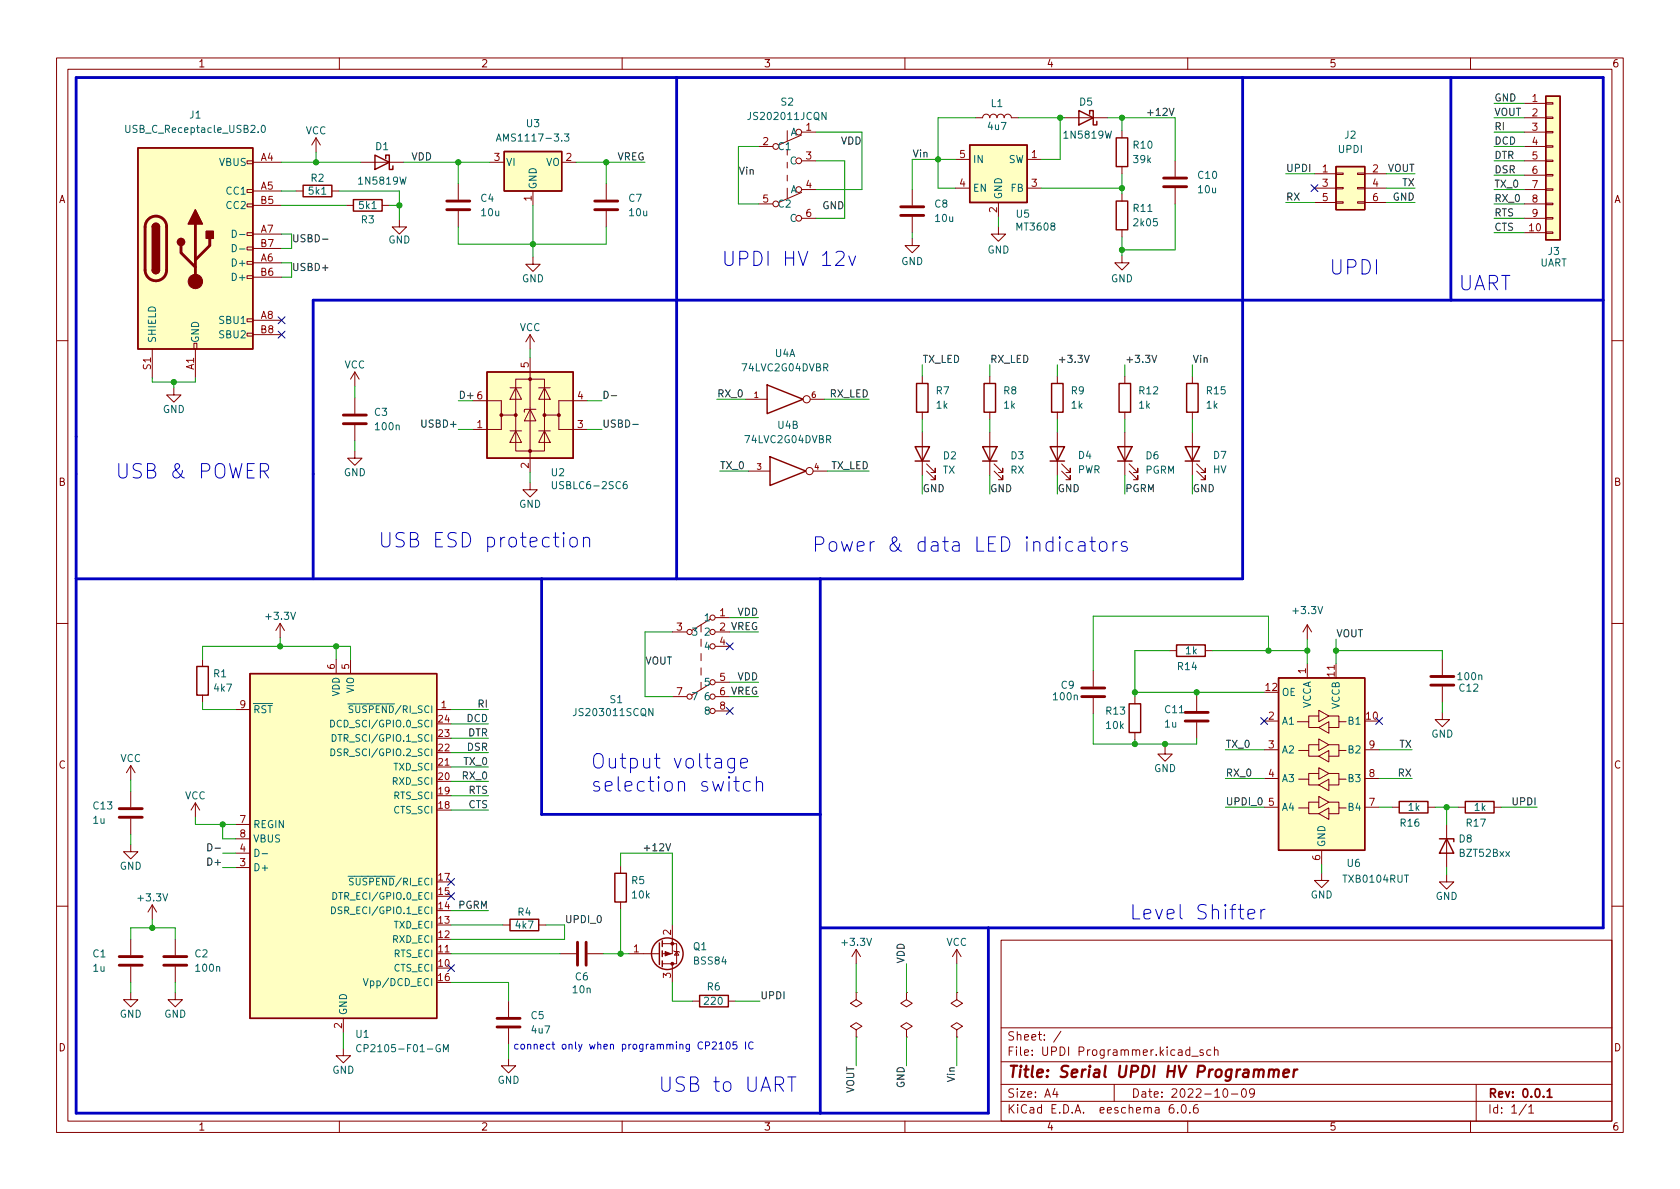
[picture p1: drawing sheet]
<svg xmlns="http://www.w3.org/2000/svg" width="297mm" height="210mm" viewBox="0 0 297 210" stroke-linecap="round" stroke-linejoin="round" font-family="sans-serif">
<g fill="none" stroke="#840000" stroke-width=".18">
<path d="M10 10.2h277v190.1h-277zM12 12.2h273v186.1h-273zM60 10.2v2M110 10.2v2M160 10.2v2M210 10.2v2M260 10.2v2M269.5 18.3h3.8M273.3 18.2h1.3v.2h-1.3zM43.7 36.1h1v.5h-1zM43.7 33.5h1v.5h-1zM43.7 28.4h1v.6h-1z"/>
<path d="M44.7 36.3h5.1M44.7 28.7h5.1M44.7 33.8h5.1M52.3 33.8h1.3M55.9 24.4l-.8 1.2M55.9 24.4v2.5M55.9 24.4l.7 1.2M58.7 33.8h1.2M61.2 36.3h1.3M63.8 28.7h7.6M67.6 36.3h1.2M70.6 38.9v1.2h1.3l-1.3 1.3-1.3-1.3h1.3"/>
<path d="M81 32.5v2.8M81 37.3v2.8M86.6 28.7h2.6M94.2 33.8v2.5M99.3 28.7h2.6M107.2 32.5v2.8M107.2 37.3v2.8M134.1 25.9h2.6M134.1 36.1h2.6M139.2 23.1v1.8M139.2 26.4v1M139.2 31v1"/>
<path d="M139.2 33.3v1.7M141.7 23.4h2.6M141.7 28.4h2.6M141.7 33.5h2.6M141.7 38.6h2.6M141.7 34l-4 1.8M141.7 23.9l-4 1.7M161.3 33.5v2.8M161.3 38.3v2.8M168.9 28.2h2.5M168.9 33.3h2.5M172.5 20.8h1.2a.64 .64 0 0 1 .7-.6 .64 .64 0 0 1 .6 .6 .64 .64 0 0 1 .6-.6 .64 .64 0 0 1 .7 .6 .64 .64 0 0 1 .6-.6 .64 .64 0 0 1 .6 .6 .64 .64 0 0 1 .7-.6 .64 .64 0 0 1 .6 .6h1.3"/>
<path d="M176.5 35.8v2.5M181.6 28.2h2.5M181.6 33.3h2.5M188.2 20.8h7.6M198.4 23.1v1.3M198.4 29.5v1.2M198.4 34.3v1.3M207.8 28.4v2.8M207.8 33.3v2.8M232.4 33.3h3.8M232.4 30.7h3.8M232.4 35.8h3.8"/>
<path d="M236.2 35.7h1.3v.2h-1.3zM236.2 33.1h1.3v.3h-1.3zM236.2 30.6h1.3v.3h-1.3zM240 35.7h1.3v.2h-1.3zM240 33.1h1.3v.3h-1.3zM240 30.6h1.3v.3h-1.3zM241.3 33.3h3.8M241.3 30.7h3.8M241.3 35.8h3.8M269.5 20.8h3.8M269.5 23.4h3.8M269.5 25.9h3.8"/>
<path d="M269.5 28.4h3.8M269.5 31h3.8M269.5 33.5h3.8M269.5 36.1h3.8M269.5 38.6h3.8M273.3 38.5h1.3v.2h-1.3zM273.3 35.9h1.3v.3h-1.3zM273.3 33.4h1.3v.2h-1.3zM273.3 30.9h1.3v.2h-1.3zM273.3 28.3h1.3v.3h-1.3zM273.3 25.8h1.3v.2h-1.3zM273.3 23.2h1.3v.3h-1.3z"/>
<path d="M273.3 20.7h1.3v.2h-1.3zM43.7 58.9h1v.5h-1zM43.7 56.4h1v.5h-1zM43.7 48.8h1v.5h-1zM43.7 46.2h1v.5h-1zM43.7 43.7h1v.5h-1zM43.7 41.1h1v.6h-1zM44.7 46.5h5.1M44.7 41.4h5.1M44.7 56.6h5.1M44.7 49h5.1M44.7 43.9h5.1"/>
<path d="M44.7 59.2h5.1M93.7 59.2l-.7 1.2M93.7 59.2v2.5M93.7 59.2l.8 1.2M94.2 45.5v1.2h1.3l-1.3 1.3-1.2-1.3h1.2M161.3 42.2v1.2h1.3l-1.3 1.3-1.3-1.3h1.3M176.5 40.1v1.3h1.3l-1.3 1.3-1.2-1.3h1.2M198.4 45.2v1.3h1.2l-1.2 1.2-1.3-1.2h1.3M198.4 40.6v1.3M269.5 41.1h3.8M273.3 41h1.3v.3h-1.3zM10 60.2h2"/>
<path d="M26.9 61.7v5.1M30.7 68.6v1.2h1.3l-1.3 1.3-1.2-1.3h1.2M34.3 60.7h.5v1h-.5zM34.5 61.7v5.1M62.7 79.8v1.2h1.3l-1.3 1.3-1.2-1.3h1.2M62.7 65.8v2.5M62.7 70.4v2.7M62.7 75.2v2.8M62.7 65.8l-.7 1.3M62.7 65.8l.8 1.3M83.6 70.9h5v2.5h2.6M88.6 73.4v2.5h-5"/>
<path d="M90.2 76.2h2M90.2 68.6h2M91.2 67.1h5.1v12.7h-5.1zM91.2 76.2l1 2h-2zM91.2 68.6l1 2h-2zM93.7 72.4l1 2h-2zM93.7 63.2v20.4M94.7 72.4h-2v.5M95.2 76.2h2.1M95.2 68.6h2.1M96.3 76.2l1 2h-2.1zM96.3 68.6l1 2h-2.1z"/>
<path d="M98.8 73.4v2.5h5.1M103.9 70.9h-5.1v2.5h-2.5M131.8 70.6h3.8M143.3 70.6h2.5M163.1 66.5v1.3M163.1 72.9v1.3M163.1 76.4v7.7M175 66.5v1.3M175 72.9v1.3M175 76.4v7.7M186.9 66.5v1.3M186.9 72.9v1.3"/>
<path d="M186.9 76.4v7.7M198.9 66.5v1.3M198.9 72.9v1.3M198.9 76.4v7.7M210.8 66.5v1.3M210.8 72.9v1.3M210.8 76.4v7.7M285 60.2h2M93.7 85.3v1.3h1.3l-1.3 1.3-1.2-1.3h1.2M132.3 83.3h3.8M143.8 83.3h2.5M163.8 83.3l1.6 1.5v-.7v.7h-.8"/>
<path d="M163.8 82l1.6 1.6v-.8v.8h-.8M175.8 83.3l1.5 1.5v-.7v.7h-.8M175.8 82l1.5 1.6v-.8v.8h-.8M187.7 83.3l1.5 1.5v-.7v.7h-.7M187.7 82l1.5 1.6v-.8v.8h-.7M199.6 83.3l1.6 1.5v-.7v.7h-.8M199.6 82l1.6 1.6v-.8v.8h-.8M211.6 83.3l1.5 1.5v-.7v.7h-.8M211.6 82l1.5 1.6v-.8v.8h-.8M10 110.2h2M35.8 116.6v1.3M49.5 110.2l-.7 1.3"/>
<path d="M49.5 110.2v2.6M49.5 110.2l.8 1.3M59.4 116.6v2.5M62 116.6v2.5M118.9 111.8h2.5M124 110.5v1.3M124 113v1.3M124 115.6v1.2M124 118.1v1.3M125.6 109.5l-3.3 2M126.5 109.2h2.5M126.5 111.8h2.5"/>
<path d="M126.5 114.3h2.5M193.3 118.6v2.8M206.8 115.1h1.2M213.1 115.1h1.3M231.1 110.5l-.7 1.3M231.1 110.5v2.5M231.1 117.3v2.6M231.1 110.5l.8 1.3M236.2 117.3v2.6M255 116.6v2.8M285 110.2h2M23.1 135.4v2.5"/>
<path d="M23.1 139.9v2.8M23.1 135.4l-.7 1.2M23.1 135.4l.8 1.2M35.8 122.9v1.3M41.7 125.5h2.5M77.2 125.5h2.6M77.2 135.6h2.6M118.9 123.2h2.5M124 120.6v1.3M125.6 120.9l-3.3 2M126.5 120.6h2.5M126.5 123.2h2.5"/>
<path d="M126.5 125.7h2.5M193.3 123.4v2.8M200.7 123.2v1.3M200.7 129.5v1.3M206 132.1v1.2h1.3l-1.3 1.3-1.3-1.3h1.3M211.6 122.9v2.8M211.6 127.8v2.8M223.5 127.5h2.6M223.5 132.6h2.6M223.5 137.7h2.6M229.4 127.6h2v1h1.8M229.6 137.8h1.8v1h1.8"/>
<path d="M229.6 132.7h1.8v1h1.8M233.2 136.8h-1.8v1M233.2 131.7h-1.8v1M233.2 126.6h-1.8v1M233.2 138.8l1.7-1v2zM233.2 133.7l1.7-1v2zM233.2 128.6l1.7-1v2.1zM233.2 135.8l1.7 1-1.7 1zM233.2 130.7l1.7 1-1.7 1zM233.2 125.6l1.7 1-1.7 1zM234.9 136.8h1.8v1h1.3M234.9 131.7h1.8v1h1.3"/>
<path d="M234.9 126.6h1.8v1h1.3M236.7 137.8v1h-1.8M236.7 132.7v1h-1.8M236.7 127.6v1h-1.8M241.3 132.6h2.5M241.3 137.7h2.5M255 126v1.2h1.3l-1.3 1.3-1.3-1.3h1.3M255 121.4v2.8M23.1 149.3v1.3h1.3l-1.3 1.3-1.3-1.3h1.3M23.1 144.8v2.8M34.5 142l-.7 1.3M34.5 142v2.5"/>
<path d="M34.5 142l.8 1.3M41.7 153.4h2.5M41.7 150.9h2.5M41.7 145.8h2.5M41.7 148.3h2.5M109.7 153.2v1.2M109.7 159.5v1.3M223.5 142.7h2.6M229.6 142.9h1.8v1h1.8M233.2 141.9h-1.8v1M233.2 143.9l1.7-1v2zM233.2 140.8l1.7 1.1-1.7 1z"/>
<path d="M233.7 154.4v1.3h1.2l-1.2 1.3-1.3-1.3h1.3M233.7 150.4v2.5M234.9 141.9h1.8v1h1.3M236.7 142.9v1h-1.8M241.3 142.7h2.5M246.1 142.7h1.3M252.5 142.7h1.2M255.8 154.7v1.3h1.2l-1.2 1.2-1.3-1.2h1.3M255.8 145.8v7.6M257.8 142.7h1.3M264.2 142.7h1.2M10 160.2h2"/>
<path d="M23.1 175.5v1.3h1.3l-1.3 1.2-1.3-1.2h1.3M23.1 166.1v2.8M23.1 170.9v2.8M26.9 160l-.7 1.3M26.9 160v2.6M26.9 160l.8 1.3M31 175.5v1.3h1.3l-1.3 1.2-1.3-1.2h1.3M31 166.1v2.8M31 170.9v2.8M77.2 168.7h2.6M88.9 163.6h1.3M89.9 177v2.8"/>
<path d="M95.2 163.6h1.3M99.1 168.7h2.8M103.9 168.7h2.8M111.3 168.7h5.3M117.1 166.9h2.5v3.5h-2.5M118.9 163.6v5.1h-1.8M118.9 170.4v3.3M119.1 168.1l.2 .2h.7l.1 .1M119.6 168.3l.4 .6h-.7zM122.4 177h1.3M128.8 177h1.2M151.4 175.5v1.3l1 .6-1 .6-1-.6 1-.6"/>
<path d="M151.4 175.5h.1M151.4 167.9l-.8 1.3M151.4 167.9v2.5M151.4 167.9l.7 1.3M160.3 175.5v1.3l1 .6-1 .6-1-.6 1-.6M160.3 175.5h.1M169.2 175.5v1.3l1 .6-1 .6-1.1-.6 1.1-.6M169.2 175.5h.1M169.2 167.9l-.8 1.3M169.2 167.9v2.5M169.2 167.9l.7 1.3M177 166.3h108v32h-108z"/>
<path d="M285 160.2h2M60 198.3v2M60.7 185.4v1.3h1.3l-1.3 1.3-1.3-1.3h1.3M60.7 180.1v2.5M89.9 187.2v1.3h1.3l-1.3 1.2-1.3-1.2h1.3M89.9 181.9v2.8M110 198.3v2M151.4 182.1l1-.6-1-.7-1 .7 1 .6v1.3M151.4 183.4h.1M160 198.3v2M160.3 182.1l1-.6-1-.7-1 .7 1 .6v1.3M160.3 183.4h.1"/>
<path d="M169.2 182.1l1-.6-1-.7-1.1 .7 1.1 .6v1.3M169.2 183.4h.1M177 194.8h108M177 191.8h108M177 187.8h108M177 181.8h108M186.5 192.5l-.4 1h1M186.9 193v1M187.6 182.4l-1.3 1.9M197 191.8v3M207.4 195.3a.59 .59 0 0 0-.7 .7v.5l.2 .3h.4l.2-.1 .1-.5-.2-.2-.4-.1-.3 .3M208.2 196.7v.1"/>
<path d="M209.1 195.4l.1-.1a.81 .81 0 0 1 .6 .7 .81 .81 0 0 1-.3 .8h-.1a.81 .81 0 0 1-.6-.6 .81 .81 0 0 1 .3-.8zM210 198.3v2M210.4 196.7v.1M210.4 185.7l-.5-.1-.3 .3v.4l.2 .3h.6M210.4 185.1v1.5M210.7 186.8h1.2M211.7 195.3a.59 .59 0 0 0-.7 .7v.5l.1 .3h.5l.2-.1 .1-.5-.2-.2-.4-.1-.3 .3M212.7 185.7l-.3-.1-.3 .2 .1 .3 .5 .1v.4h-.6M214.1 185.7l-.5-.1-.2 .3v.4l.1 .3h.6M214.7 185.8l.2-.2 .4 .1 .1 .9M214.7 185.1v1.5M216.4 192.6l.2-.1a.81 .81 0 0 1 .6 .7 .81 .81 0 0 1-.3 .8h-.2a.81 .81 0 0 1-.6-.6 .81 .81 0 0 1 .3-.8z"/>
<path d="M217.7 193.5h1.2M219.7 192.6l.2-.1a.81 .81 0 0 1 .5 .7 .81 .81 0 0 1-.3 .8h-.1a.81 .81 0 0 1-.6-.6 .81 .81 0 0 1 .3-.8zM221.8 193.2l-.3 .3-.4-.1-.2-.2 .2-.6 .4-.1 .2 .2a.99 .99 0 0 1-.3 1.3h-.3M260 198.3v2M261 191.8v6.5M269.9 195.3l-1.3 1.9M270.3 195.8l.4-.5v1.5M270.3 196.8h.9"/>
<circle cx="137.2" cy="36.1" r=".51"/>
<circle cx="137.2" cy="25.9" r=".51"/>
<circle cx="141.2" cy="23.4" r=".51"/>
<circle cx="141.2" cy="38.6" r=".51"/>
<circle cx="141.2" cy="28.4" r=".51"/>
<circle cx="141.2" cy="33.5" r=".51"/>
<circle cx="142.6" cy="70.6" r=".63"/>
<circle cx="143.1" cy="83.3" r=".63"/>
<circle cx="121.9" cy="111.8" r=".46"/>
<circle cx="126" cy="109.2" r=".46"/>
<circle cx="126" cy="114.3" r=".46"/>
<circle cx="126" cy="111.8" r=".46"/>
<circle cx="121.9" cy="123.2" r=".46"/>
<circle cx="126" cy="120.6" r=".46"/>
<circle cx="126" cy="125.7" r=".46"/>
<circle cx="126" cy="123.2" r=".46"/>
</g>
<path d="M273.6 193l.4-.5v1.5M273.6 194h.8" fill="none" stroke="#840000" stroke-width=".3"/>
<path d="M224.4 189.3a.49 .49 0 0 1 .9 .1l-.2 1.1M224.4 189.1l-.1 1.4M225.3 189.4a.5 .5 0 0 1 .7-.2v1.3M226.9 189.8l1-.2v-.4l-.2-.1-.6 .1-.2 1 .2 .3 .6-.1M228.8 189.1l-.1 1.4M229.4 189.1l-.4 .1-.2 .3" fill="none" stroke="#840000" stroke-width=".4"/>
<g fill="none" stroke="#840000" stroke-width=".51">
<path d="M26.2 38.8a1.91 1.91 0 0 1 2.1-.4 1.91 1.91 0 0 1 1.2 1.7v7.6a1.91 1.91 0 0 1-1.9 2 1.91 1.91 0 0 1-1.9-2v-7.7l.1-.7zM34.5 39.6v10.2M79 37.1h4.1M79 35.6h4.1M105.2 37.1h4M105.2 35.6h4M159.3 38.1h4M159.3 36.6h4M205.7 33h4.1M205.7 31.5h4.1M32 43.4v1.3l2.5 2.5M37.1 42.2v1.2l-2.6 2.6"/>
<path d="M60.7 74.9h4.1M60.7 73.4h4.1M253 119.6h4M191.3 121.7h4M191.3 123.2h4M209.5 126h4.1M209.5 127.5h4.1M253 121.2h4M21.1 144.5h4M21.1 143h4M21.1 170.7h4M21.1 169.2h4"/>
<path d="M29 170.7h4M29 169.2h4M102.1 166.6v4.1M103.6 166.6v4.1M87.9 181.6h4M87.9 180.1h4"/>
</g>
<g fill="none" stroke="#840000" stroke-width=".25">
<path d="M190.8 19.6l2.5 1.2-2.5 1.3zM273.3 17h2.5v25.4h-2.5zM24.4 26.2h20.3v35.5h-20.3zM53.6 32.8h5.1v2h-5.1zM62.5 35.3h5.1v2h-5.1zM66.3 27.4l2.5 1.3-2.5 1.3zM68.2 28.1v-.7h.6v2.6h.7v-.7M89.2 26.8h10.1v7h-10.1zM171.4 25.6h10.2v10.2h-10.2zM192.7 20.2v-.6h.6v2.5h.6v-.6M197.4 24.4h2v5.1h-2zM197.4 35.6h2v5h-2z"/>
<path d="M236.2 29.5h5.1v7.6h-5.1zM26.9 47.7a.64 .64 0 0 0 .7 .7 .64 .64 0 0 0 .6-.7M26.9 40.1a.64 .64 0 0 1 .7-.6 .64 .64 0 0 1 .6 .6M86.1 65.8h15.2v15.2h-15.2zM135.6 68.1l6.4 2.5-6.4 2.5zM161.8 79h2.5l-1.2 2.5zM162.1 67.8h2v5.1h-2zM173.7 79h2.6l-1.3 2.5zM174 67.8h2v5.1h-2zM185.7 79h2.5l-1.3 2.5zM185.9 67.8h2.1v5.1h-2.1zM197.6 79h2.6l-1.3 2.5z"/>
<path d="M197.9 67.8h2v5.1h-2zM209.5 79h2.6l-1.3 2.5zM209.8 67.8h2v5.1h-2zM136.1 80.8l6.4 2.5-6.4 2.5zM161.8 81.5h2.5M173.7 81.5h2.6M185.7 81.5h2.5M197.6 81.5h2.6M209.5 81.5h2.6M34.8 117.9h2v5h-2zM44.2 119.1h33v61h-33zM208 114h5.1v2.1h-5.1z"/>
<path d="M226.1 119.9h15.2v30.5h-15.2zM199.6 124.5h2.1v5h-2.1zM108.7 154.4h2v5.1h-2zM247.4 141.7h5.1v2.1h-5.1zM254.5 148.3h2.5v.5M255.8 148.3l1.2 2.6h-2.5zM259.1 141.7h5.1v2.1h-5.1zM90.2 162.6h5v2h-5zM116.6 166.7v3.9M117.1 166.4v1M117.1 168.1v1.1M117.1 169.9v1"/>
<path d="M123.7 176h5.1v2h-5.1z"/>
<circle cx="118" cy="168.6" r="2.79"/>
</g>
<g fill="#ffffc2" stroke="#ffffc2" stroke-width=".18">
<path d="M86.1 65.8h15.2v15.2h-15.2z"/>
<path d="M226.1 119.9h15.2v30.5h-15.2z"/>
<path d="M44.2 119.1h33v61h-33z"/>
<path d="M171.4 25.6h10.2v10.2h-10.2z"/>
<path d="M273.3 17h2.5v25.4h-2.5z"/>
<path d="M236.2 29.5h5.1v7.6h-5.1z"/>
<path d="M89.2 26.8h10.1v7h-10.1z"/>
<path d="M24.4 26.2h20.3v35.5h-20.3z"/>
</g>
<g fill="#840000" stroke="#840000" stroke-width=".18">
<path d="M117.6 168.3l1 .4-1 .3z"/>
<circle cx="88.6" cy="73.4" r=".25"/>
<circle cx="91.2" cy="73.4" r=".25"/>
<circle cx="93.7" cy="79.8" r=".25"/>
<circle cx="93.7" cy="67.1" r=".25"/>
<circle cx="96.3" cy="73.4" r=".25"/>
<circle cx="98.8" cy="73.4" r=".25"/>
<circle cx="118.9" cy="166.9" r=".25"/>
<circle cx="118.9" cy="170.4" r=".25"/>
<circle cx="34.5" cy="49.8" r="1.27"/>
</g>
<g fill="none" stroke="#006464" stroke-width=".18">
<path d="M146.1 19.9v1.2l-.8-1.2v1.2M22.2 22.2v1l.3 .2h.2l.3-.2v-1M46.3 22.3l.2-.1a.68 .68 0 0 1 .4 .6 .68 .68 0 0 1-.4 .6l-.2-.1-.1-.4zM87.8 25l.4-1.3 .4 1.3M87.9 24.6h.6M99.8 23.7h.8l-.4 .5 .3 .1v.5l-.2 .2-.5-.2M41.1 40.7a.64 .64 0 0 1 .7 .6 .64 .64 0 0 1-.7 .7zM41.1 43.2a.64 .64 0 0 1 .7 .7 .64 .64 0 0 1-.7 .6zM42.3 41.5h1M42.3 44h1M97.7 85.2v1l.2 .2h.2l.3-.2v-1M110.8 85.2h-.4a.86 .86 0 0 0 0 1.2l.4-.1 .1-.4-.2-.3-.4 .1-.1 .2"/>
<path d="M58.5 127.4a.61 .61 0 0 1 .7 .6 .61 .61 0 0 1-.7 .6zM58.5 132.4a.61 .61 0 0 1 .7 .6 .61 .61 0 0 1-.7 .6zM58.7 129.9a.61 .61 0 0 1 .7 .6 .61 .61 0 0 1-.7 .6zM115.4 125.3v1.3l-.7-1.3v1.3M45.1 150.2a.64 .64 0 0 1 .7 .6 .64 .64 0 0 1-.7 .6zM46.4 151h.9M58.9 157.8a.61 .61 0 0 1 .7 .6 .61 .61 0 0 1-.7 .6zM58.6 160.4a.61 .61 0 0 1 .7 .6 .61 .61 0 0 1-.7 .6zM64.2 173l.5 1.3 .4-1.3M63.8 184.8a.6 .6 0 0 0-.8 .5 .6 .6 0 0 0 .6 .7l.2-.1M78.4 186v-1.3l.4 .9 .5-.9v1.3"/>
</g>
<g fill="#840000" stroke="#840000" stroke-width=".25">
<path d="M26.9 47.7h1.3a.64 .64 0 0 1-.6 .7 .64 .64 0 0 1-.7-.7z"/>
<path d="M26.9 40.1h1.3v7.6h-1.3z"/>
<path d="M27.1 39.7a.64 .64 0 0 1 .7-.2 .64 .64 0 0 1 .4 .6h-1.3z"/>
<path d="M34.5 37.1l1.3 2.5h-2.5z"/>
<path d="M36.4 40.9h1.3v1.3h-1.3z"/>
<circle cx="32" cy="42.8" r=".63"/>
</g>
<path d="M202.9 19.9h1M57 42.3h1M106.8 69.2a.64 .64 0 0 1 .7 .6 .64 .64 0 0 1-.7 .7zM108.1 70h.9M111.9 75h1M191.7 62.8l.5 1.3 .4-1.3M203.7 62.8l.4 1.3 .4-1.3M36.8 149.2a.64 .64 0 0 1 .7 .6 .64 .64 0 0 1-.7 .7zM38 150h1M117.7 149.2l.4 1.3 .5-1.3" fill="none" stroke="#0f0f0f" stroke-width=".18"/>
<g fill="none" stroke="#0000c2" stroke-width=".18">
<path d="M150.1 45.3l.6 1.6 .6-1.6M46 83.3h1a.69 .69 0 0 0 .5-.7 .69 .69 0 0 0-.5-.6h-1v2.5M46.6 83.3l.9 1.2M100.9 95.3a.69 .69 0 0 1 .6-.3 .69 .69 0 0 1 .6 .5v.7a.69 .69 0 0 1-.7 .5 .69 .69 0 0 1-.7-.5v-.7zM103.2 95.3a.63 .63 0 0 1 1.1 .1v1.3M103.2 95v1.7M190.8 95.9l.2-.1 .7 .1 .1 .2v1.4M191.8 96.4l-.8 .1a.5 .5 0 0 0-.4 .5 .5 .5 0 0 0 .4 .5l.8-.1M192.7 95.8h1M193.1 94.9v2.2l.1 .3 .5 .1M194.5 96a.69 .69 0 0 1 .7-.2 .69 .69 0 0 1 .5 .5v.7a.69 .69 0 0 1-.6 .5 .69 .69 0 0 1-.7-.5v-.7zM196.8 95.8v1.7"/>
<path d="M197.5 95.8a.65 .65 0 0 0-.7 .5M199.2 95.9l-.6-.1-.3 .3 .1 .4 .8 .2 .1 .3-.1 .4-.2 .1-.7-.1M129.7 138.2h1M129.9 134.1v2.1a.69 .69 0 0 1-1.1 .3M129.9 134.2l-.8-.1-.4 .5v.7l.2 .4 .2 .1 .8-.1M130.1 137.4v2.1l.1 .3 .5 .1M131 135l1.2-.3-.2-.5-.7-.1-.3 .4v.9l.1 .3 .2 .1 .7-.1M132.7 138.3l-.8-.1-.5 .5v.7l.3 .4 .2 .1 .8-.1M133.7 138.4a.63 .63 0 0 1 1.1 .2v1.3M133.7 137.4v2.5M220.6 161.7l1.3-.3-.2-.5-.7-.1-.4 .4v.9l.2 .3 .2 .1 .7-.1M222.9 160.8v1.7"/>
<path d="M223.7 160.8a.65 .65 0 0 0-.8 .5M126 184.4l.4-.2 .3 .4-.8 .9h.8M127.2 184.6l.3-.4v1.3M127.2 185.5h.7M128.6 184.3l.1-.1a.68 .68 0 0 1 .4 .7 .68 .68 0 0 1-.4 .6 .84 .84 0 0 1-.1-1.2zM130.2 184.2h-.6v.6l.2-.1 .4 .1 .1 .2-.1 .4-.1 .1-.5-.1M131.8 184.2v1.3M133.1 184.4a.6 .6 0 0 0-.8 .4 .6 .6 0 0 0 .6 .7l.2-.1M139.3 190.4h1.4M140 190.4v2.6"/>
</g>
<path d="M119.6 13.7v88.7M219.7 13.7v88.7h-206.2M256.5 13.7v39.4M283.5 53.1h-228.1v49.3M95.8 102.4v41.6h49.2M145 102.4v94.4M145 164.1h138.5v-150.4h-270v183.1h161.3v-32.7" fill="none" stroke="#0000c2" stroke-width=".5"/>
<g fill="none" stroke="#009600" stroke-width=".18">
<path d="M264.2 18.3h5.3M49.8 36.3h11.4M49.8 28.7h14M49.8 33.8h2.5M55.9 26.9v1.8M59.9 33.8h10.7v5.1M68.8 36.3h1.8M71.4 28.7h15.2M81 28.7v3.8M94.2 36.3v9.2M101.9 28.7h12.1M107.2 28.7v3.8"/>
<path d="M134.1 25.9h-3.5v10.2h3.5M144.3 23.4h8.1v10.1h-8.1M144.3 28.4h5.1v10.2h-5.1M168.9 28.2h-7.6v5.3M172.5 20.8h-6.6v12.5h3M176.5 38.3v1.8M180.1 20.8h8.1M184.1 33.3h14.3M187.5 20.8v7.4h-3.4M195.8 20.8h12v7.6M198.4 20.8v2.3M198.4 30.7v3.6"/>
<path d="M207.8 36.1v8.1h-9.4M227.3 35.8h5.1M227.3 30.7h5.1M245.1 35.8h5.1M245.1 30.7h5.1M245.1 33.3h5.1M264.2 23.4h5.3M264.2 33.5h5.3M264.2 36.1h5.3M264.2 38.6h5.3M264.2 31h5.3M264.2 20.8h5.3"/>
<path d="M264.2 28.4h5.3M264.2 25.9h5.3M49.8 41.4h1.8v2.5h-1.8M49.8 46.5h1.8v2.5h-1.8M81 40.1v3.1h26.2v-3.1M161.3 41.1v1.1M198.4 41.9v3.3M264.2 41.1h5.3M26.9 66.8v.8h7.6v-.8M30.7 67.6v1M62.7 68.3v2.1M62.7 78v1.8"/>
<path d="M81 75.9h2.6M93.7 61.7v1.5M103.9 75.9h2.5M103.9 70.9h2.5M126.7 70.6h5.1M145.8 70.6h7.9M163.1 64.5v2M163.1 74.2v2.2M175 64.5v2M175 74.2v2.2M186.9 64.5v2M186.9 74.2v2.2"/>
<path d="M198.9 64.5v2M198.9 74.2v2.2M210.8 64.5v2M210.8 74.2v2.2M93.7 83.6v1.7M127.3 83.3h5M146.3 83.3h7.4M163.1 84.1v3.3M175 84.1v3.3M186.9 84.1v3.3M198.9 84.1v3.3M210.8 84.1v3.3"/>
<path d="M35.8 116.6v-2.3h26.2v2.3M49.5 112.8v1.5M59.4 114.3v2.3M118.9 111.8h-4.9v11.4h4.9M129 111.8h5.1M129 109.2h5.1M206.8 115.1h-6.1v8.1M214.4 115.1h16.7M224.3 115.1v-6.1h-31v9.6M231.1 113v4.3M236.2 113v4.3M236.2 115.1h18.8v1.5"/>
<path d="M23.1 137.9v2M35.8 124.2v1.3h5.9M79.8 125.5h6.6M79.8 130.6h6.6M79.8 128h6.6M79.8 138.2h6.6M79.8 135.6h6.6M79.8 133.1h6.6M129 123.2h5.1M129 120.6h5.1M193.3 126.2v5.4h18.3v-1M200.7 130.8v.8"/>
<path d="M200.7 122.4h22.8M206 131.6v.5M211.6 122.4v.5M216.7 137.7h6.8M216.7 132.6h6.8M243.8 137.7h5.9M243.8 132.6h5.9M255 124.2v1.8M23.1 147.6v1.7M34.5 144.5v1.3h7.2M39.4 145.8v2.5h2.3M39.4 150.9h2.3"/>
<path d="M39.4 153.4h2.3M79.8 143.3h6.6M79.8 140.7h6.6M109.7 153.2v-2.3h9.2v12.7M216.7 142.7h6.8M233.7 152.9v1.5M243.8 142.7h2.3M253.7 142.7h4.1M255.8 142.7v3.1M255.8 153.4v1.3M265.4 142.7h6.4M23.1 166.1v-2h7.9v2"/>
<path d="M23.1 173.7v1.8M26.9 162.6v1.5M31 173.7v1.8M79.8 168.7h19.3M79.8 161h6.6M79.8 163.6h9.1M79.8 173.7h10.1v3.3M96.5 163.6h3.3v2.5h-20M106.7 168.7h4.6M109.7 160.8v7.9M118.9 173.7v3.3h3.5M130 177h4.4"/>
<path d="M151.4 170.4v5.1M160.3 170.4v5.1M169.2 170.4v5.1M60.7 182.6v2.8M89.9 184.7v2.5M151.4 183.4v5.1M160.3 183.4v5.1M169.2 183.4v5.1"/>
</g>
<g fill="none" stroke="#000084" stroke-width=".18">
<path d="M231.8 32.7l1.2 1.2M233 32.7l-1.2 1.2M49.2 56l1.2 1.2M49.2 58.6l1.2 1.2M50.4 56l-1.2 1.2M50.4 58.6l-1.2 1.2M128.4 113.7l1.2 1.2M129.6 113.7l-1.2 1.2M128.4 125.1l1.2 1.2M129.6 125.1l-1.2 1.2M222.9 126.9l1.2 1.2M224.1 126.9l-1.2 1.2"/>
<path d="M243.2 126.9l1.2 1.2M244.4 126.9l-1.2 1.2M79.1 157.9l1.3 1.2M79.1 155.3l1.3 1.3M80.4 157.9l-1.3 1.2M80.4 155.3l-1.3 1.3M79.1 170.6l1.3 1.2M80.4 170.6l-1.3 1.2"/>
</g>
<g fill="#009600" stroke="#009600" stroke-width=".18">
<circle cx="30.7" cy="67.6" r=".46"/>
<circle cx="55.9" cy="28.7" r=".46"/>
<circle cx="49.5" cy="114.3" r=".46"/>
<circle cx="39.4" cy="145.8" r=".46"/>
<circle cx="59.4" cy="114.3" r=".46"/>
<circle cx="26.9" cy="164.1" r=".46"/>
<circle cx="81" cy="28.7" r=".46"/>
<circle cx="107.2" cy="28.7" r=".46"/>
<circle cx="94.2" cy="43.2" r=".46"/>
<circle cx="109.7" cy="168.7" r=".46"/>
<circle cx="70.6" cy="36.3" r=".46"/>
<circle cx="224.3" cy="115.1" r=".46"/>
<circle cx="200.7" cy="122.4" r=".46"/>
<circle cx="200.7" cy="131.6" r=".46"/>
<circle cx="206" cy="131.6" r=".46"/>
<circle cx="211.6" cy="122.4" r=".46"/>
<circle cx="198.4" cy="44.2" r=".46"/>
<circle cx="187.5" cy="20.8" r=".46"/>
<circle cx="198.4" cy="20.8" r=".46"/>
<circle cx="198.4" cy="33.3" r=".46"/>
<circle cx="236.2" cy="115.1" r=".46"/>
<circle cx="231.1" cy="115.1" r=".46"/>
<circle cx="255.8" cy="142.7" r=".46"/>
<circle cx="165.9" cy="28.2" r=".46"/>
</g>
<g font-size="3.5" fill="#0000c2">
<text x="127.5" y="47.1">UPDI HV 12v</text>
<text x="234.9" y="48.6">UPDI</text>
<text x="257.8" y="51.4">UART</text>
<text x="20.3" y="84.6">USB &amp; POWER</text>
<text x="66.8" y="96.8">USB ESD protection</text>
<text x="143.5" y="97.6">Power &amp; data LED indicators</text>
<text x="104.4" y="135.9">Output voltage</text>
<text x="104.4" y="140">selection switch</text>
<text x="199.6" y="162.6">Level Shifter</text>
<text x="116.3" y="193.1">USB to UART</text>
</g>
<text font-size="2.8" fill="#840000" x="178" y="190.6">Title: Serial UPDI HV Programmer</text>
<g font-size="2.1" fill="#840000">
<text x="178" y="184">Sheet: /</text>
<text x="178" y="186.7">File: UPDI Programmer.kicad_sch</text>
<text x="178" y="196.9">KiCad E.D.A. eeschema 6.0.6</text>
<text x="178" y="194.1">Size: A4</text>
<text x="200" y="194.1">Date: 2022-10-09</text>
<text x="263" y="194.1">Rev: 0.0.1</text>
<text x="263" y="196.9">Id: 1/1</text>
</g>
<g font-size="1.8" fill="#840000">
<text x="35" y="11.9">1</text>
<text x="85" y="11.9">2</text>
<text x="135" y="11.9">3</text>
<text x="185" y="11.9">4</text>
<text x="235" y="11.9">5</text>
<text x="285" y="11.9">6</text>
<text x="10.3" y="35.9">A</text>
<text x="285.3" y="35.9">A</text>
<text x="10.3" y="85.9">B</text>
<text x="285.3" y="85.9">B</text>
<text x="10.3" y="135.9">C</text>
<text x="285.3" y="135.9">C</text>
<text x="10.3" y="185.9">D</text>
<text x="285.3" y="185.9">D</text>
<text x="35" y="199.9">1</text>
<text x="85" y="199.9">2</text>
<text x="135" y="199.9">3</text>
<text x="185" y="199.9">4</text>
<text x="235" y="199.9">5</text>
<text x="285" y="199.9">6</text>
</g>
<g font-size="1.8" fill="#0f0f0f">
<text x="264.2" y="17.9">GND</text>
<text x="203.6" y="20.5">+12V</text>
<text x="264.2" y="20.5">VOUT</text>
<text x="264.2" y="23">RI</text>
<text x="72.7" y="28.3">VDD</text>
<text x="109" y="28.3">VREG</text>
<text x="148.7" y="25.6">VDD</text>
<text x="161.3" y="27.8">Vin</text>
<text x="264.2" y="28.1">DTR</text>
<text x="264.2" y="25.6">DCD</text>
<text x="130.6" y="30.9">Vin</text>
<text x="227.3" y="30.4">UPDI</text>
<text x="227.3" y="35.5">RX</text>
<text x="245.3" y="30.4">VOUT</text>
<text x="246.3" y="35.5">GND</text>
<text x="247.9" y="32.9">TX</text>
<text x="264.2" y="35.7">RX_0</text>
<text x="264.2" y="33.2">TX_0</text>
<text x="264.2" y="30.6">DSR</text>
<text x="145.4" y="37">GND</text>
<text x="264.2" y="40.8">CTS</text>
<text x="264.2" y="38.3">RTS</text>
<text x="51.6" y="47.9">USBD+</text>
<text x="51.6" y="42.8">USBD-</text>
<text x="163.1" y="64.2">TX_LED</text>
<text x="175" y="64.2">RX_LED</text>
<text x="186.9" y="64.2">+3.3V</text>
<text x="198.9" y="64.2">+3.3V</text>
<text x="210.8" y="64.2">Vin</text>
<text x="126.7" y="70.3">RX_0</text>
<text x="146.7" y="70.3">RX_LED</text>
<text x="75" y="75.6">USBD+</text>
<text x="106.4" y="75.6">USBD-</text>
<text x="127.3" y="83">TX_0</text>
<text x="146.9" y="83">TX_LED</text>
<text x="163.1" y="87">GND</text>
<text x="175" y="87">GND</text>
<text x="186.9" y="87">GND</text>
<text x="198.9" y="87">PGRM</text>
<text x="210.8" y="87">GND</text>
<text x="127.3" y="111.5">2 VREG</text>
<text x="130.4" y="108.9">VDD</text>
<text x="236.2" y="112.7">VOUT</text>
<text x="114" y="117.5">VOUT</text>
<text x="84.6" y="125.1">RI</text>
<text x="127.3" y="122.9">6 VREG</text>
<text x="130.4" y="120.3">VDD</text>
<text x="82.5" y="127.7">DCD</text>
<text x="82.7" y="130.2">DTR</text>
<text x="81.9" y="137.8">RX_0</text>
<text x="82.1" y="135.3">TX_0</text>
<text x="82.6" y="132.7">DSR</text>
<text x="216.7" y="132.2">TX_0</text>
<text x="216.7" y="137.3">RX_0</text>
<text x="247.2" y="137.3">RX</text>
<text x="247.4" y="132.2">TX</text>
<text x="82.8" y="140.4">RTS</text>
<text x="82.8" y="142.9">CTS</text>
<text x="216.7" y="142.4">UPDI_0</text>
<text x="267.6" y="142.4">UPDI</text>
<text x="37.1" y="153.1">D+</text>
<text x="113.5" y="150.5">+12V</text>
<text x="81.1" y="160.7">PGRM</text>
<text x="99.8" y="163.2">UPDI_0</text>
<text x="159.9" y="170.4" transform="rotate(-90 159.9 170.4)">VDD</text>
<text x="134.4" y="176.7">UPDI</text>
<text x="168.8" y="191.2" transform="rotate(-90 168.8 191.2)">Vin</text>
<text x="151" y="193.4" transform="rotate(-90 151 193.4)">VOUT</text>
<text x="159.9" y="192.4" transform="rotate(-90 159.9 192.4)">GND</text>
</g>
<g font-size="1.8" fill="#006464">
<text x="22.8" y="23.5">USB_C_Receptacle_USB2.0</text>
<text x="33.6" y="20.9">J1</text>
<text x="54" y="23.7">VCC</text>
<text x="93.1" y="22.5">U3</text>
<text x="132.7" y="21.2">JS202011JCQN</text>
<text x="138.1" y="18.7">S2</text>
<text x="139.7" y="24">A</text>
<text x="174.8" y="23">4u7</text>
<text x="175.2" y="18.9">L1</text>
<text x="190.9" y="18.7">D5</text>
<text x="38.8" y="29.3">VBUS</text>
<text x="66.4" y="26.5">D1</text>
<text x="88.8" y="25">AMS1117-3.3</text>
<text x="89.4" y="29.3">VI</text>
<text x="96.5" y="29.3">VO</text>
<text x="137.4" y="26.5">C1</text>
<text x="139.7" y="29.1">C</text>
<text x="172" y="28.8">IN</text>
<text x="178.3" y="28.8">SW</text>
<text x="188.3" y="24.5">1N5819W</text>
<text x="200.5" y="26.3">R10</text>
<text x="200.5" y="28.8">39k</text>
<text x="236.6" y="27">UPDI</text>
<text x="237.8" y="24.5">J2</text>
<text x="40.2" y="34.4">CC1</text>
<text x="54.7" y="34.4">5k1</text>
<text x="55" y="32.1">R2</text>
<text x="63.6" y="32.6">1N5819W</text>
<text x="85" y="35.7">C4</text>
<text x="94.9" y="33.5" transform="rotate(-90 94.9 33.5)">GND</text>
<text x="111.2" y="35.7">C7</text>
<text x="139.7" y="34.2">A</text>
<text x="172" y="33.9">EN</text>
<text x="177.2" y="35.3" transform="rotate(-90 177.2 35.3)">GND</text>
<text x="178.7" y="33.9">FB</text>
<text x="211.9" y="31.6">C10</text>
<text x="211.9" y="34.2">10u</text>
<text x="40.2" y="37">CC2</text>
<text x="63.5" y="37">5k1</text>
<text x="63.9" y="39.5">R3</text>
<text x="85.2" y="38.2">10u</text>
<text x="111.3" y="38.2">10u</text>
<text x="137.4" y="36.7">C2</text>
<text x="139.7" y="39.2">C</text>
<text x="165.3" y="36.7">C8</text>
<text x="165.4" y="39.2">10u</text>
<text x="179.7" y="38.5">U5</text>
<text x="179.9" y="40.8">MT3608</text>
<text x="200.5" y="37.5">R11</text>
<text x="200.6" y="40">2k05</text>
<text x="41.4" y="47.1">D+</text>
<text x="68.6" y="43">GND</text>
<text x="159.3" y="46.9">GND</text>
<text x="174.6" y="44.8">GND</text>
<text x="272.2" y="47.1">UART</text>
<text x="273.7" y="45.1">J3</text>
<text x="41.4" y="49.7">D+</text>
<text x="92.3" y="49.9">GND</text>
<text x="196.4" y="49.9">GND</text>
<text x="39" y="57.3">SBU1</text>
<text x="39" y="59.8">SBU2</text>
<text x="91.9" y="58.5">VCC</text>
<text x="27.6" y="60.7" transform="rotate(-90 27.6 60.7)">SHIELD</text>
<text x="35.2" y="60.7" transform="rotate(-90 35.2 60.7)">GND</text>
<text x="60.9" y="65.1">VCC</text>
<text x="131.4" y="65.7">74LVC2G04DVBR</text>
<text x="137" y="63.1">U4A</text>
<text x="165.5" y="69.7">R7</text>
<text x="177.5" y="69.7">R8</text>
<text x="189.4" y="69.7">R9</text>
<text x="201.5" y="69.7">R12</text>
<text x="213.4" y="69.7">R15</text>
<text x="28.8" y="73">GND</text>
<text x="66.2" y="73.5">C3</text>
<text x="66.5" y="76.1">100n</text>
<text x="137.6" y="75.8">U4B</text>
<text x="165.6" y="72.3">1k</text>
<text x="177.5" y="72.3">1k</text>
<text x="189.4" y="72.3">1k</text>
<text x="201.4" y="72.3">1k</text>
<text x="213.3" y="72.3">1k</text>
<text x="131.9" y="78.4">74LVC2G04DVBR</text>
<text x="166.7" y="83.8">TX</text>
<text x="166.8" y="81.2">D2</text>
<text x="178.7" y="83.8">RX</text>
<text x="178.8" y="81.2">D3</text>
<text x="190.5" y="83.7">PWR</text>
<text x="190.7" y="81.1">D4</text>
<text x="202.5" y="83.8">PGRM</text>
<text x="202.6" y="81.2">D6</text>
<text x="214.4" y="83.7">HV</text>
<text x="214.6" y="81.1">D7</text>
<text x="60.8" y="84.2">GND</text>
<text x="91.8" y="89.8">GND</text>
<text x="97.5" y="84.2">U2</text>
<text x="98.2" y="86.5">USBLC6-2SC6</text>
<text x="47.2" y="109.6">+3.3V</text>
<text x="122.2" y="112.4">3</text>
<text x="124.7" y="109.8">1</text>
<text x="124.7" y="112.4">2</text>
<text x="228.8" y="108.6">+3.3V</text>
<text x="37.8" y="119.8">R1</text>
<text x="124.7" y="114.9">4</text>
<text x="208.3" y="118.5">R14</text>
<text x="209.7" y="115.7">1k</text>
<text x="37.9" y="122.3">4k7</text>
<text x="107.9" y="124.3">S1</text>
<text x="122.2" y="123.8">7</text>
<text x="124.7" y="121.3">5</text>
<text x="124.7" y="123.8">6</text>
<text x="186.4" y="123.8">100n</text>
<text x="187.6" y="121.8">C9</text>
<text x="226.6" y="123.1">OE</text>
<text x="231.8" y="125.4" transform="rotate(-90 231.8 125.4)">VCCA</text>
<text x="236.9" y="125.4" transform="rotate(-90 236.9 125.4)">VCCB</text>
<text x="257.9" y="120.3">100n</text>
<text x="258.1" y="122.3">C12</text>
<text x="44.7" y="126.1">~{RST}</text>
<text x="101.9" y="126.6">JS203011SCQN</text>
<text x="124.7" y="126.4">8</text>
<text x="195.6" y="126.4">R13</text>
<text x="195.7" y="128.9">10k</text>
<text x="206" y="128.6">1u</text>
<text x="206" y="126.1">C11</text>
<text x="226.6" y="128.1">A1</text>
<text x="238.5" y="128.1">B1</text>
<text x="253.1" y="130.4">GND</text>
<text x="21.2" y="134.7">VCC</text>
<text x="204" y="136.5">GND</text>
<text x="226.6" y="133.2">A2</text>
<text x="238.5" y="133.2">B2</text>
<text x="16.6" y="143.1">C13</text>
<text x="32.7" y="141.3">VCC</text>
<text x="226.6" y="138.3">A3</text>
<text x="226.6" y="143.4">A4</text>
<text x="238.5" y="143.4">B4</text>
<text x="238.5" y="138.3">B3</text>
<text x="249" y="143.4">1k</text>
<text x="260.7" y="143.4">1k</text>
<text x="16.5" y="145.7">1u</text>
<text x="44.7" y="146.4">REGIN</text>
<text x="44.7" y="149">VBUS</text>
<text x="234.3" y="149.9" transform="rotate(-90 234.3 149.9)">GND</text>
<text x="247.7" y="146.2">R16</text>
<text x="258" y="149">D8</text>
<text x="259.3" y="146.2">R17</text>
<text x="21.1" y="153.8">GND</text>
<text x="44.7" y="154">D+</text>
<text x="238.2" y="153.3">U6</text>
<text x="258.2" y="151.5">BZT52Bxx</text>
<text x="24.6" y="159.4">+3.3V</text>
<text x="91.6" y="161.9">R4</text>
<text x="111.7" y="156.3">R5</text>
<text x="111.8" y="158.9">10k</text>
<text x="231.7" y="158.9">GND</text>
<text x="237.7" y="156.1">TXB0104RUT</text>
<text x="253.8" y="159.1">GND</text>
<text x="91.2" y="164.2">4k7</text>
<text x="149" y="167.3">+3.3V</text>
<text x="167.3" y="167.3">VCC</text>
<text x="16.4" y="169.3">C1</text>
<text x="16.5" y="171.8">1u</text>
<text x="34.5" y="169.3">C2</text>
<text x="34.7" y="171.8">100n</text>
<text x="101.7" y="173.3">C6</text>
<text x="122.6" y="168">Q1</text>
<text x="122.8" y="170.6">BSS84</text>
<text x="21.1" y="180">GND</text>
<text x="29" y="180">GND</text>
<text x="61.3" y="179.6" transform="rotate(-90 61.3 179.6)">GND</text>
<text x="65.1" y="174.4">Vpp/DCD_ECI</text>
<text x="101.3" y="175.6">10n</text>
<text x="124.6" y="177.7">220</text>
<text x="125.1" y="175.1">R6</text>
<text x="62.9" y="183.5">U1</text>
<text x="93.9" y="180.2">C5</text>
<text x="94.1" y="182.7">4u7</text>
<text x="58.7" y="189.9">GND</text>
<text x="64.4" y="186">CP2105-F01-GM</text>
<text x="88" y="191.6">GND</text>
</g>
<g font-size="1.8" fill="#a90000">
<text x="142.5" y="23.1">1</text>
<text x="270.9" y="18">1</text>
<text x="270.9" y="20.6">2</text>
<text x="270.9" y="23.1">3</text>
<text x="46.1" y="28.4">A4</text>
<text x="87.4" y="28.4">3</text>
<text x="100.1" y="28.4">2</text>
<text x="134.9" y="25.6">2</text>
<text x="142.5" y="28.2">3</text>
<text x="169.7" y="27.9">5</text>
<text x="182.4" y="27.9">1</text>
<text x="270.9" y="25.6">4</text>
<text x="270.9" y="28.2">5</text>
<text x="46.1" y="33.5">A5</text>
<text x="94" y="35.5" transform="rotate(-90 94 35.5)">1</text>
<text x="134.9" y="35.8">5</text>
<text x="142.5" y="33.3">4</text>
<text x="169.7" y="33">4</text>
<text x="182.4" y="33">3</text>
<text x="233.8" y="30.5">1</text>
<text x="233.8" y="33">3</text>
<text x="233.8" y="35.6">5</text>
<text x="242.7" y="30.5">2</text>
<text x="242.7" y="33">4</text>
<text x="242.7" y="35.6">6</text>
<text x="270.9" y="30.7">6</text>
<text x="270.9" y="33.3">7</text>
<text x="270.9" y="35.8">8</text>
<text x="46.1" y="41.1">A7</text>
<text x="46.1" y="36.1">B5</text>
<text x="142.5" y="38.3">6</text>
<text x="176.3" y="37.6" transform="rotate(-90 176.3 37.6)">2</text>
<text x="270.4" y="40.9">10</text>
<text x="270.9" y="38.3">9</text>
<text x="46.1" y="46.2">A6</text>
<text x="46.1" y="43.7">B7</text>
<text x="46.1" y="48.8">B6</text>
<text x="46.1" y="56.4">A8</text>
<text x="46.1" y="58.9">B8</text>
<text x="26.7" y="65.3" transform="rotate(-90 26.7 65.3)">S1</text>
<text x="34.3" y="65.4" transform="rotate(-90 34.3 65.4)">A1</text>
<text x="93.5" y="65" transform="rotate(-90 93.5 65)">5</text>
<text x="102.1" y="70.6">4</text>
<text x="84.3" y="75.7">1</text>
<text x="102.1" y="75.7">3</text>
<text x="93.5" y="82.8" transform="rotate(-90 93.5 82.8)">2</text>
<text x="119.7" y="111.5">3</text>
<text x="127.3" y="109">1</text>
<text x="127.3" y="114">4</text>
<text x="230.9" y="119.1" transform="rotate(-90 230.9 119.1)">1</text>
<text x="236" y="119.6" transform="rotate(-90 236 119.6)">11</text>
<text x="42.4" y="125.2">9</text>
<text x="119.7" y="122.9">7</text>
<text x="127.3" y="120.4">5</text>
<text x="127.3" y="125.5">8</text>
<text x="223.8" y="122.2">12</text>
<text x="224.3" y="127.2">2</text>
<text x="241.6" y="127.2">10</text>
<text x="224.3" y="132.3">3</text>
<text x="224.3" y="137.4">4</text>
<text x="242.1" y="137.4">8</text>
<text x="242.1" y="132.3">9</text>
<text x="224.3" y="142.5">5</text>
<text x="242.1" y="142.5">7</text>
<text x="42.4" y="145.5">7</text>
<text x="42.4" y="148.1">8</text>
<text x="42.4" y="153.2">3</text>
<text x="42.4" y="150.6">4</text>
<text x="233.4" y="152.1" transform="rotate(-90 233.4 152.1)">6</text>
<text x="118.6" y="165.3" transform="rotate(-90 118.6 165.3)">2</text>
<text x="77.5" y="173.5">16</text>
<text x="112" y="168.4">1</text>
<text x="118.6" y="173" transform="rotate(-90 118.6 173)">3</text>
<text x="60.5" y="181.8" transform="rotate(-90 60.5 181.8)">2</text>
</g>
<text font-size="1.8" fill="#009600" x="81" y="70.5">D+ 6</text>
<text font-size="1.8" fill="#0000c2" x="90.7" y="185.6">connect only when programming CP2105 IC</text>
<g font-size="1.7" fill="#a90000">
<text x="59.2" y="118.3" transform="rotate(-90 59.2 118.3)">6</text>
<text x="61.7" y="118.3" transform="rotate(-90 61.7 118.3)">5</text>
<text x="78" y="125.2">1</text>
<text x="77.6" y="130.3">23</text>
<text x="77.6" y="127.8">24</text>
<text x="77.6" y="137.9">20</text>
<text x="77.6" y="135.4">21</text>
<text x="77.6" y="132.8">22</text>
<text x="77.6" y="143">18</text>
<text x="77.6" y="140.5">19</text>
<text x="77.6" y="155.7">17</text>
<text x="77.6" y="160.8">14</text>
<text x="77.6" y="158.2">15</text>
<text x="77.6" y="165.9">12</text>
<text x="77.6" y="163.3">13</text>
<text x="77.6" y="170.9">10</text>
<text x="77.6" y="168.4">11</text>
</g>
<g font-size="1.7" fill="#006464">
<text x="60" y="123.2" transform="rotate(-90 60 123.2)">VDD</text>
<text x="62.6" y="122.5" transform="rotate(-90 62.6 122.5)">VIO</text>
<text x="59.6" y="128.6">DCD_SCI/GPIO.0_SCI</text>
<text x="59.8" y="131.2">DTR_SCI/GPIO.1_SCI</text>
<text x="61.5" y="126.1">~{SUSPEND}/RI_SCI</text>
<text x="59.7" y="133.7">DSR_SCI/GPIO.2_SCI</text>
<text x="69.7" y="136.2">TXD_SCI</text>
<text x="69.5" y="138.8">RXD_SCI</text>
<text x="69.7" y="143.9">CTS_SCI</text>
<text x="69.7" y="141.3">RTS_SCI</text>
<text x="59.7" y="161.6">DSR_ECI/GPIO.1_ECI</text>
<text x="59.8" y="159.1">DTR_ECI/GPIO.0_ECI</text>
<text x="61.5" y="156.6">~{SUSPEND}/RI_ECI</text>
<text x="69.5" y="166.7">RXD_ECI</text>
<text x="69.7" y="164.2">TXD_ECI</text>
<text x="69.7" y="171.8">CTS_ECI</text>
<text x="69.7" y="169.3">RTS_ECI</text>
</g>
<g font-size="1.4" fill="#a90000">
<text x="133.3" y="70.4">1</text>
<text x="143.5" y="70.4">6</text>
<text x="133.8" y="83.1">3</text>
<text x="144" y="83.1">4</text>
</g>
</svg>
